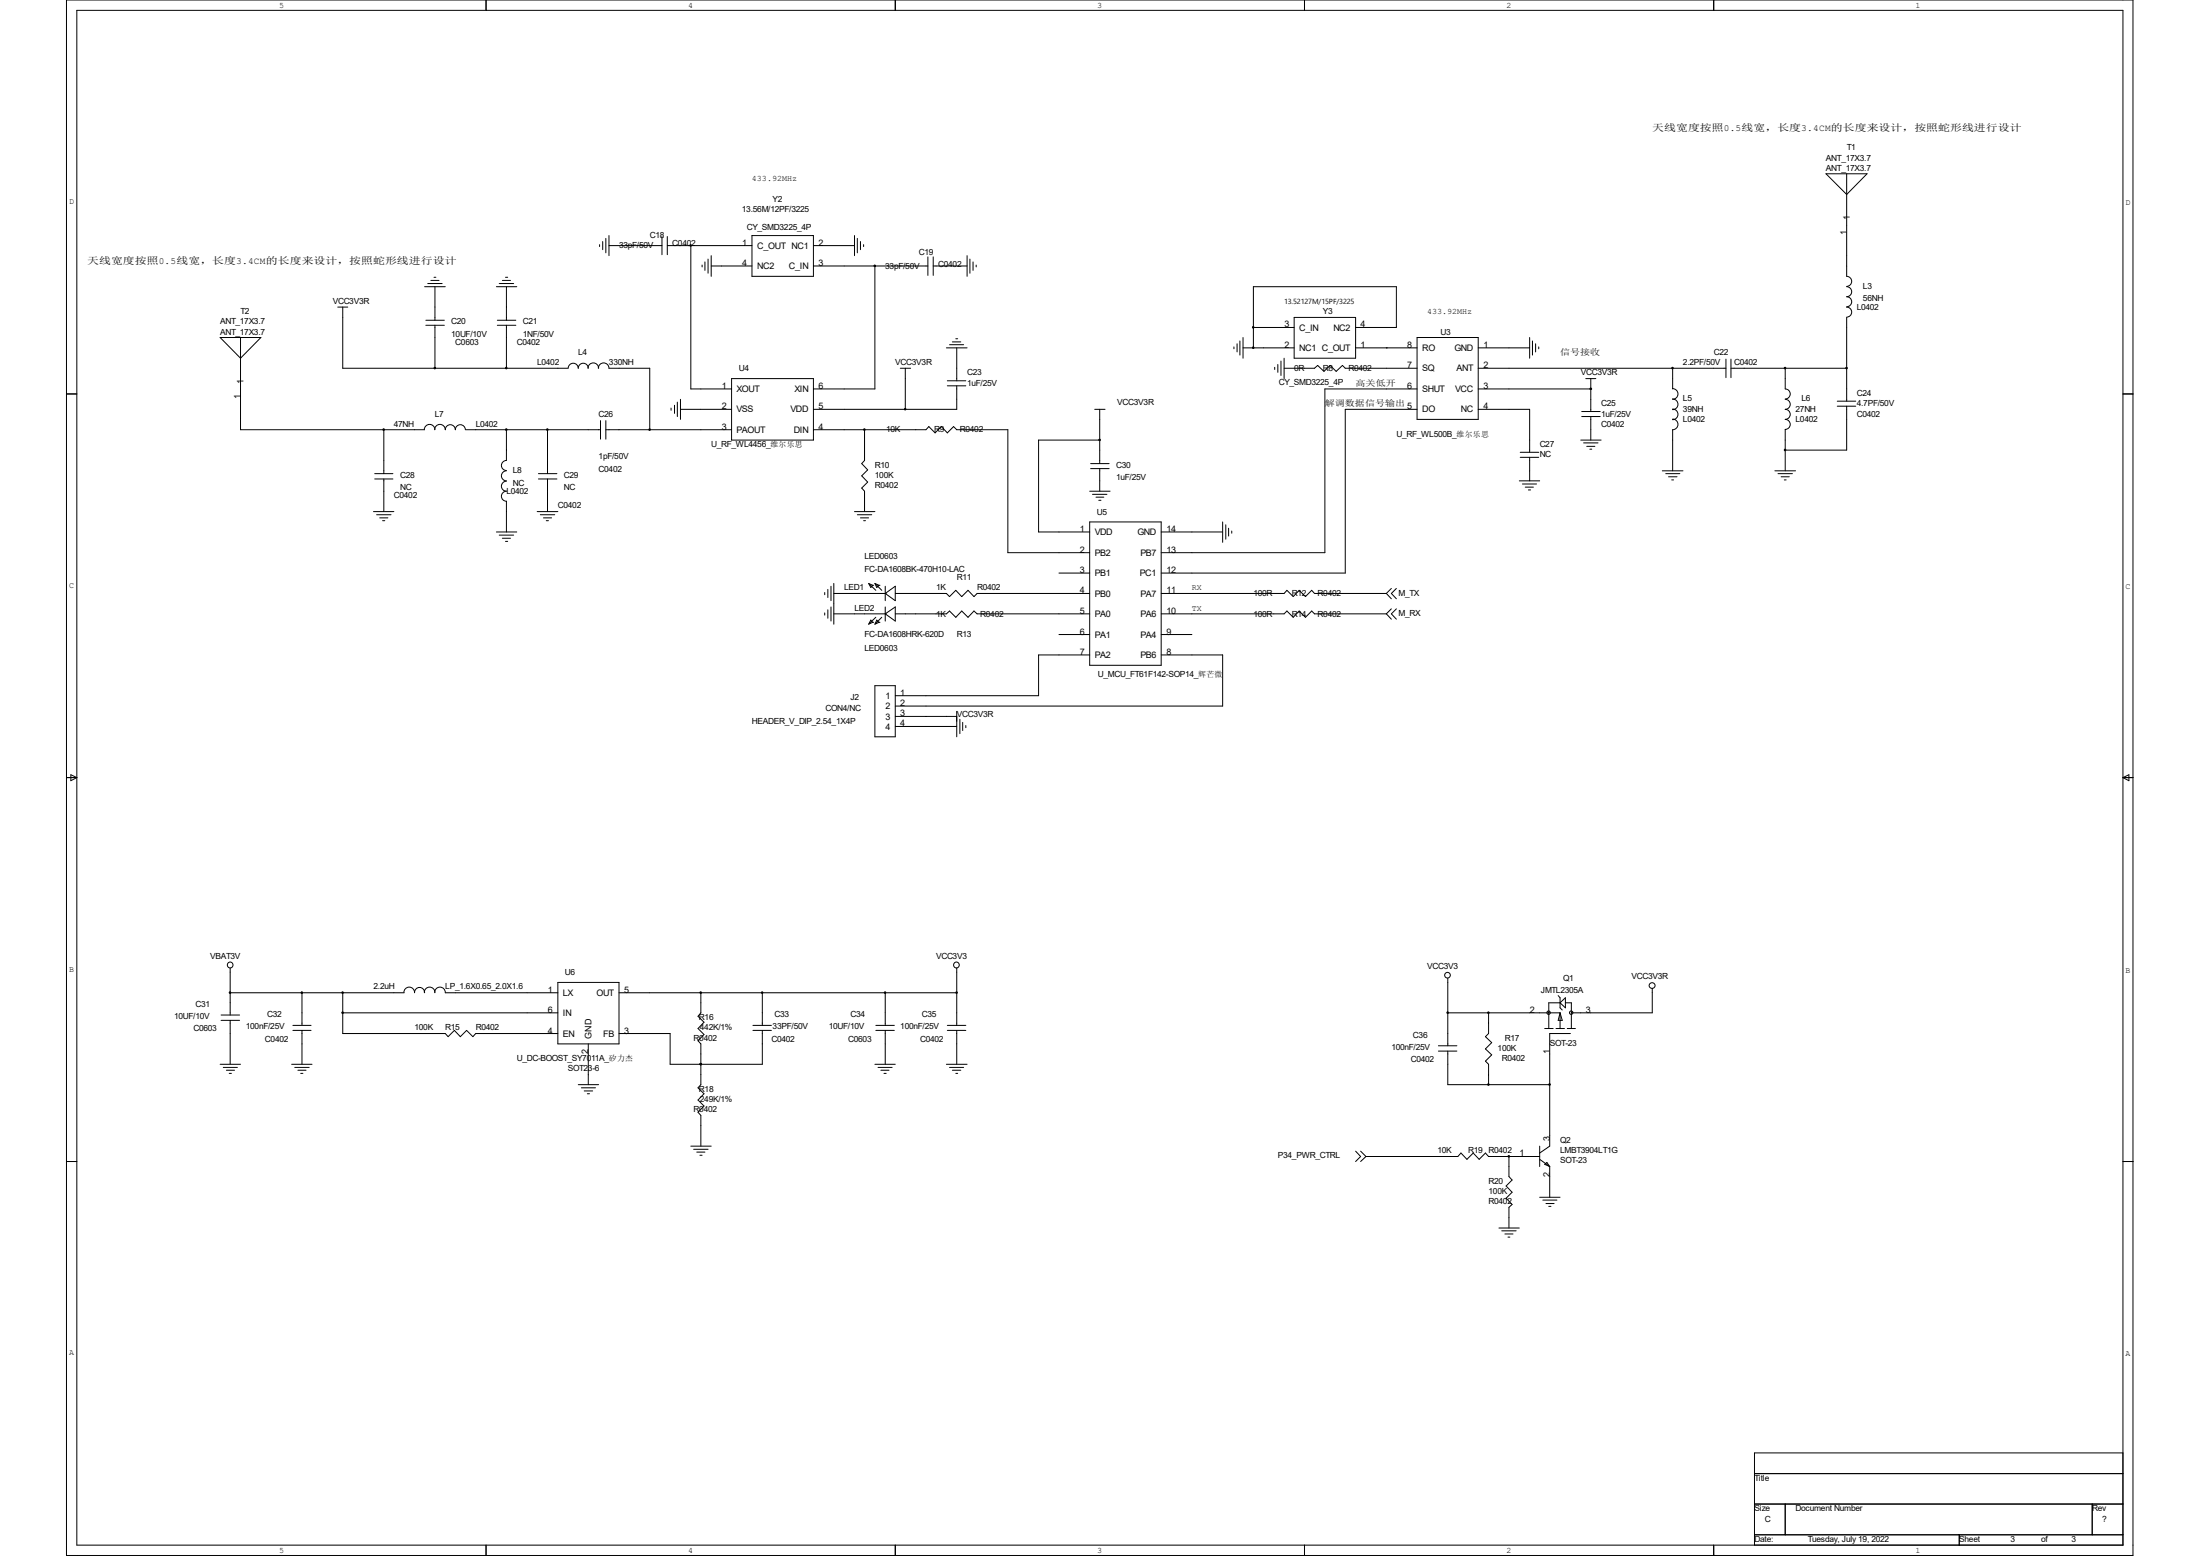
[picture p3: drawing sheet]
<svg xmlns="http://www.w3.org/2000/svg" width="297mm" height="210mm" viewBox="0 0 297 210" stroke-linecap="round" stroke-linejoin="round" font-family="sans-serif">
<g fill="none" stroke="#000" stroke-width=".14">
<path d="M9 0h279v209.9h-279zM10.4 1.4h276.2v207.1h-276.2zM65.6 0v1.4M120.9 0v1.4M176.1 0v1.4M231.4 0v1.4M57.3 38.7h2.8M57.7 38.3h2M58.2 37.8h1.1M58.6 37.4h.2M58.7 38.7v4.5M67 38.7h2.8"/>
<path d="M67.4 38.3h1.9M67.8 37.8h1.1M68.2 37.4h.3M68.4 38.7v4.5M80.9 33v.3M81.4 32.6v1.1M81.8 32.2v1.9M82.2 33.1h7.2M82.2 31.8v2.7M89.4 31.9v2.5M90.1 33.1h11.4M90.1 31.9v2.5"/>
<path d="M93.3 33.1v19.4h5.5M94.8 35.8v.2M95.2 35.3v1.2M95.6 35v1.9M96 35.9h5.5M96 34.5v2.8M101.5 31.8h8.3v5.5h-8.3zM109.8 33.1h5.6M109.8 35.9h15.5M115.4 31.8v2.7M115.7 32.2v1.9M116.2 32.6v1.1"/>
<path d="M116.6 33v.3M118.1 35.9v16.6h-8.3M125.3 34.7v2.5M126 35.9h4.6M126 34.7v2.5M130.6 34.5v2.8M130.9 35v1.9M131.4 35.3v1.2M131.8 35.8v.2M246.5 23.5h5.6l-2.8 2.7zM249.3 38.7a.68 .68 0 0 1 .7 .7 .68 .68 0 0 1-.7 .6 .7 .7 0 0 1 .7 .7 .7 .7 0 0 1-.7 .7 .68 .68 0 0 1 .7 .7 .68 .68 0 0 1-.7 .7M249.3 23.5v13.8a.68 .68 0 0 1 .7 .7 .68 .68 0 0 1-.7 .7"/>
<path d="M9 53.2h1.4M29.7 45.6h5.5l-2.7 2.7zM32.5 45.6v12.4h24.8M45.6 41.4h1.3M46.3 41.4v8.3h30.4M51.8 58v5.9M57.3 58a.72 .72 0 0 1 .7-.7 .72 .72 0 0 1 .7 .7M57.5 43.2h2.5M57.5 43.9h2.5M58.7 58a.72 .72 0 0 1 .7-.7 .72 .72 0 0 1 .7 .7 .68 .68 0 0 1 .7-.7 .68 .68 0 0 1 .7 .7 .68 .68 0 0 1 .6-.7 .68 .68 0 0 1 .7 .7M58.7 43.9v5.8M62.9 58h18.2"/>
<path d="M67.1 43.2h2.5M67.1 43.9h2.5M68.4 58v4.1a.68 .68 0 0 0-.7 .7 .68 .68 0 0 0 .7 .7M68.4 43.9v5.8M73.9 58v5.9M76.7 49.7a.68 .68 0 0 1 .7-.7 .68 .68 0 0 1 .7 .7 .68 .68 0 0 1 .6-.7 .68 .68 0 0 1 .7 .7M79.4 49.7a.72 .72 0 0 1 .7-.7 .72 .72 0 0 1 .7 .7M80.8 49.7a.72 .72 0 0 1 .7-.7 .72 .72 0 0 1 .7 .7h5.5v8.3M81.1 56.8v2.5M81.8 58h17M81.8 56.8v2.5M90.6 55.1v.3"/>
<path d="M91.1 54.7v1.1M91.4 54.3v1.9M91.9 55.2h6.9M91.9 53.9v2.7M98.8 51.1h11v8.3h-11zM109.8 58h15.2l.4-.4 .8 .8 .9-.8 .8 .8 .8-.8 .5 .4h6.9v16.6h11M116.7 58v4.1l-.4 .5 .8 .8-.8 .8 .8 .9-.8 .8 .4 .4v2.7M121.5 49.7h1.4M122.2 49.7v5.5M127.8 46.9h2.8M127.9 52.1h2.5M127.9 51.4h2.5"/>
<path d="M128.2 46.5h1.9M128.6 46.1h1.1M129 45.7h.3M129.2 52.1v3.1h-19.4M129.2 46.9v4.5M147.8 55.2h1.4M148.5 59.4h-8.3v12.4h6.9M148.5 55.2v7.4M166.6 46.8v.3M167 46.4v1.1M167.4 46v1.9M167.8 46.9h6.9"/>
<path d="M167.8 45.6v2.7M169.2 44.2h5.5M172.1 49.6v.3M172.5 49.2v1M172.9 48.7v2M173.4 49.7h4.1l.4-.4 .8 .8 .9-.8 .8 .8 .8-.8 .4 .4h9.7M173.4 48.3v2.8M174.7 42.8h8.3v5.5h-8.3zM183 44.2h5.5v-5.5h-19.3v8.2M183 46.9h8.3M187.2 46.9h.1M191.3 45.6h8.3v11h-8.3z"/>
<path d="M191.3 52.5h-12.4v22.1h-22.1M191.3 55.2h-9.7v22.1h-24.8M199.6 46.9h6.9M199.6 49.7h33.4M199.6 52.5h15.2M199.6 55.2h6.9v5.8M206.5 45.6v2.7M206.9 46v1.9M207.3 46.4v1.1M207.7 46.8v.3M213.4 59.4h2.8M213.5 56.2h2.5"/>
<path d="M213.5 55.5h2.5M213.8 59.8h1.9M214.1 51.1h1.3M214.8 52.5h.1M214.8 51.1v4.4M214.8 56.2v3.2M225.8 55.2a.7 .7 0 0 1 .7 .7 .7 .7 0 0 1-.7 .7M225.8 52.5a.7 .7 0 0 1 .7 .6 .7 .7 0 0 1-.7 .7 .7 .7 0 0 1 .7 .7 .7 .7 0 0 1-.7 .7M225.8 56.6a.72 .72 0 0 1 .7 .7 .72 .72 0 0 1-.7 .7v5.5M225.8 49.7v2.8M233 48.5v2.5M233.7 49.7h15.6"/>
<path d="M233.7 48.5v2.5M241 53.9a.68 .68 0 0 1 .7 .7 .68 .68 0 0 1-.7 .6 .68 .68 0 0 1 .7 .7 .68 .68 0 0 1-.7 .7 .7 .7 0 0 1 .7 .7 .7 .7 0 0 1-.7 .7v5.5M241 49.7v2.8a.68 .68 0 0 1 .7 .7 .68 .68 0 0 1-.7 .6M248 54.8h2.5M248 54.1h2.5M249.3 42.8v11.3M249.3 54.8v5.9h-8.3M286.6 53.2h1.4M50.4 69h2.8M50.6 63.9h2.4M50.6 64.6h2.4M50.8 69.5h2"/>
<path d="M51.3 69.9h1.1M51.6 70.3h.3M51.8 64.6v4.4M67 71.8h2.8M67.4 72.2h1.9M67.8 72.6h1.1M68.2 73.1h.3M68.4 63.5a.68 .68 0 0 0-.7 .7 .68 .68 0 0 0 .7 .7M68.4 64.9a.68 .68 0 0 0-.7 .7 .68 .68 0 0 0 .7 .7 .68 .68 0 0 0-.7 .7 .68 .68 0 0 0 .7 .6v4.2M72.5 69h2.8M72.7 63.9h2.5M72.7 64.6h2.5"/>
<path d="M72.9 69.5h2M73.4 69.9h1.1M73.7 70.3h.3M73.9 64.6v4.4M111.3 80v.3M111.8 79.5v1.1M112.2 79.1v2M112.6 78.7v5.5M115.4 69h2.7M115.7 69.5h2M116.2 69.9h1.1M116.6 70.3h.2"/>
<path d="M117.3 78.7l.5 .3-.2 .3zM117.4 78.9l.8 .8M117.8 79h.1M118.1 78.7l.6 .3-.3 .3zM118.2 78.9l.8 .8M118.7 79h.1M119.5 79.1v2M143 77.3h4.1M147.1 70.4h9.7v19.4h-9.7zM147.1 66.3h2.8M147.2 62.6h2.5M147.2 63.2h2.5"/>
<path d="M147.5 66.7h1.9M148 67.1h1M148.3 67.5h.3M148.5 63.2v3.1M156.8 71.8h8.3M165.1 70.4v2.8M165.5 70.8v2M165.9 71.3v1M166.3 71.7v.3M187.8 79.4l-.6 .7M188.5 79.4l-.7 .7 .7 .7M205.1 64.9h2.8"/>
<path d="M205.2 61.7h2.5M205.2 61h2.5M205.5 65.3h1.9M205.9 65.7h1.1M206.3 66.1h.3M206.5 61.7v3.2M214.2 60.2h1.1M214.6 60.6h.3M224.4 63.5h2.8M224.9 63.9h1.9M225.3 64.3h1.1M225.7 64.8h.2"/>
<path d="M239.6 63.5h2.8M240 63.9h2M240.5 64.3h1.1M240.9 64.8h.2M111.3 82.7v.3M111.8 82.3v1.1M112.2 81.9v1.9M112.6 82.8h6.9M112.6 80.1h6.9M117.6 83.7l.2 .3-.5 .2zM117.8 84h.1M118.1 92.5h2.8v6.9h-2.8z"/>
<path d="M118.2 83.3l-.8 .8M118.4 83.7l.3 .3-.6 .2zM118.7 84h.1M119 83.3l-.8 .8M119.5 82.8h.1M119.5 80.1h.1M119.5 80.1l1.4-1v2zM119.5 82.8l1.4-.9v1.9zM119.5 81.9v1.9M120.9 82.8h6.9l.4-.3 .8 .8 .8-.8 .9 .8 .8-.8 .4 .3h15.2M120.9 96.7h8.3M120.9 98h8.3"/>
<path d="M120.9 80.1h6.9l.4 .4 .8-.8 .8 .8 .9-.8 .8 .8 .4-.4h15.2M129.2 96v3.4M129.6 97.1v1.9M130 97.5v1.1M130.4 97.9v.3M143 85.6h4.1M147.1 88.4h-6.9v5.5h-19.3M156.8 82.8h16.6l.3-.3 .9 .8 .8-.8 .8 .8 .9-.8 .4 .3h9.7M156.8 88.4h8.3v6.9h-44.2M156.8 80.1h16.6l.3-.4 .9 .8 .8-.8 .8 .8 .9-.8 .4 .4h9.7M156.8 85.6h4.1M187.2 80.1l.6 .7"/>
<path d="M187.2 82.8l.6 .8M187.8 82.2l-.6 .6M188.5 82.2l-.7 .6 .7 .8M9 104.9h1.4M9.6 104.6l.8 .3-.8 .5zM286.6 104.9h1.4M286.6 104.9l.8-.3v.8zM29.8 137.7h2.5M29.8 137h2.5M31.1 130.6v6.4M31.1 137.7v5.9M31.1 134h23.5"/>
<path d="M39.5 139.1h2.5M39.5 138.4h2.5M40.8 134v4.4M40.8 139.1v4.5M46.3 134v5.5h13.8l.4 .4 .8-.8 .8 .8 .9-.8 .8 .8 .4-.4h11.1M46.3 136.7h29M54.5 133.9a.72 .72 0 0 1 .8-.7 .72 .72 0 0 1 .7 .8M56 133.9a.68 .68 0 0 1 .7-.6 .68 .68 0 0 1 .6 .7M57.3 133.9a.72 .72 0 0 1 .7-.7 .72 .72 0 0 1 .7 .8M58.7 133.9a.72 .72 0 0 1 .7-.7 .72 .72 0 0 1 .7 .8h15.2M75.3 132.6h8.3v8.3h-8.3zM83.6 134h45.6"/>
<path d="M94.6 134v2.7l-.4 .5 .8 .8-.8 .8 .8 .8-.8 .9 .4 .4v5.5l-.4 .4 .8 .8-.8 .9 .8 .8-.8 .8 .4 .4v4.2M101.6 139.1h2.5M101.6 138.4h2.5M102.9 139.1v4.5h-12.4v-4.1h-6.9M102.9 134v4.4M118.2 139.1h2.5M118.2 138.4h2.5M119.5 134v4.4M119.5 139.1v4.5M127.9 139.1h2.5M127.9 138.4h2.5M129.2 130.6v7.8"/>
<path d="M129.2 139.1v4.5M195.5 136.7h15.1M195.5 132v9.1M201 136.7v2.8l-.5 .4 .9 .8-.9 .9 .9 .8-.9 .8 .5 .4v2.8M208.5 138.8h1.2M210.1 138.8h1.1M210.4 134.4l.2 .3v1.3l.3 .3M210.6 136.7l.3 1h-.5zM210.6 135.3l.7-.6v1.3zM210.6 136.7v2.1M210.6 135.3h-1.5v3.5M211.3 135.3h.8v3.5"/>
<path d="M211.6 138.8h1.1M212 139.5h-2.8v15.2l-1.3 .9M223.1 133.4v3.3h-11M9 156.8h1.4M29.7 143.6h2.8M30.1 144.1h1.9M30.6 144.4h1.1M30.9 144.9h.3M39.4 143.6h2.7M39.8 144.1h1.9M40.2 144.4h1.1M40.6 144.9h.3"/>
<path d="M78.1 146.4h2.7M78.5 146.8h1.9M78.9 147.2h1.1M79.3 147.6h.3M79.4 140.9v5.5M93.3 154.7h2.7M93.6 155.1h2M94.1 155.5h1.1M94.5 155.9h.3M94.6 143.6h.1M118.1 143.6h2.8M118.5 144.1h1.9"/>
<path d="M118.9 144.4h1.1M119.3 144.9h.3M127.8 143.6h2.8M128.2 144.1h1.9M128.6 144.4h1.1M129 144.9h.3M183 155.4l.7 .7-.7 .7M183.7 155.4l.7 .7M184.4 156.1h12.4l.4-.5 .8 .9 .9-.9 .8 .9 .8-.9 .5 .5h6.9M184.4 156.1l-.7 .7M194.2 141.9h2.5M194.2 141.1h2.5"/>
<path d="M195.5 141.9v4.5h13.7M203.7 156.1v2.7l.4 .5-.8 .8 .8 .8-.8 .8 .8 .9-.4 .3v2.8M207.9 156.5l1.3 .9M207.9 154.7v2.7M208.5 157.1l.3-.2 .4 .5zM209.2 157.4v4.2M286.6 156.8h1.4M202.4 165.7h2.7M202.7 166.1h2M203.2 166.5h1.1M203.6 167h.2M207.9 161.6h2.7"/>
<path d="M208.3 162h1.9M208.7 162.4h1.1M209.1 162.8h.3M236.9 198.9h49.7M286.6 196.1h-49.7v12.4M65.6 208.5v1.4M120.9 208.5v1.4M176.1 208.5v1.4M231.4 208.5v1.4M236.9 203h49.7M236.9 207.1h49.7M241 203v4.1"/>
<path d="M264.5 207.1v1.4M282.4 203v4.1"/>
<circle cx="93.2" cy="33.1" r=".11"/>
<circle cx="118.1" cy="35.9" r=".11"/>
<circle cx="51.8" cy="58" r=".11"/>
<circle cx="58.7" cy="49.7" r=".11"/>
<circle cx="68.3" cy="49.7" r=".11"/>
<circle cx="68.3" cy="58" r=".11"/>
<circle cx="73.9" cy="58" r=".11"/>
<circle cx="87.7" cy="58" r=".11"/>
<circle cx="116.7" cy="58" r=".11"/>
<circle cx="122.2" cy="55.2" r=".11"/>
<circle cx="148.4" cy="59.4" r=".11"/>
<circle cx="169.2" cy="46.9" r=".11"/>
<circle cx="169.2" cy="44.2" r=".11"/>
<circle cx="214.7" cy="52.5" r=".11"/>
<circle cx="225.8" cy="49.7" r=".11"/>
<circle cx="241" cy="49.7" r=".11"/>
<circle cx="249.3" cy="49.7" r=".11"/>
<circle cx="241" cy="60.7" r=".11"/>
<circle cx="31.1" cy="134" r=".11"/>
<circle cx="31.1" cy="130.2" r=".39"/>
<circle cx="40.7" cy="134" r=".11"/>
<circle cx="46.2" cy="136.7" r=".11"/>
<circle cx="46.2" cy="134" r=".11"/>
<circle cx="94.6" cy="134" r=".11"/>
<circle cx="102.9" cy="134" r=".11"/>
<circle cx="119.5" cy="134" r=".11"/>
<circle cx="129.1" cy="130.2" r=".39"/>
<circle cx="129.1" cy="134" r=".11"/>
<circle cx="195.4" cy="131.6" r=".38"/>
<circle cx="195.4" cy="136.7" r=".11"/>
<circle cx="200.9" cy="136.7" r=".11"/>
<circle cx="209.1" cy="136.7" r=".23"/>
<circle cx="212.1" cy="136.7" r=".23"/>
<circle cx="223" cy="133" r=".39"/>
<circle cx="94.6" cy="143.6" r=".11"/>
<circle cx="200.9" cy="146.4" r=".11"/>
<circle cx="203.7" cy="156.1" r=".11"/>
<circle cx="209.2" cy="146.4" r=".11"/>
</g>
<g fill="#000">
<circle cx="93.2" cy="33.1" r=".11"/>
<circle cx="118.1" cy="35.9" r=".11"/>
<circle cx="51.8" cy="58" r=".11"/>
<circle cx="58.7" cy="49.7" r=".11"/>
<circle cx="68.3" cy="49.7" r=".11"/>
<circle cx="68.3" cy="58" r=".11"/>
<circle cx="73.9" cy="58" r=".11"/>
<circle cx="87.7" cy="58" r=".11"/>
<circle cx="116.7" cy="58" r=".11"/>
<circle cx="122.2" cy="55.2" r=".11"/>
<circle cx="148.4" cy="59.4" r=".11"/>
<circle cx="169.2" cy="46.9" r=".11"/>
<circle cx="169.2" cy="44.2" r=".11"/>
<circle cx="214.7" cy="52.5" r=".11"/>
<circle cx="225.8" cy="49.7" r=".11"/>
<circle cx="241" cy="49.7" r=".11"/>
<circle cx="249.3" cy="49.7" r=".11"/>
<circle cx="241" cy="60.7" r=".11"/>
<circle cx="31.1" cy="134" r=".11"/>
<circle cx="40.7" cy="134" r=".11"/>
<circle cx="46.2" cy="136.7" r=".11"/>
<circle cx="46.2" cy="134" r=".11"/>
<circle cx="94.6" cy="134" r=".11"/>
<circle cx="102.9" cy="134" r=".11"/>
<circle cx="119.5" cy="134" r=".11"/>
<circle cx="129.1" cy="134" r=".11"/>
<circle cx="195.4" cy="136.7" r=".11"/>
<circle cx="200.9" cy="136.7" r=".11"/>
<circle cx="94.6" cy="143.6" r=".11"/>
<circle cx="200.9" cy="146.4" r=".11"/>
<circle cx="203.7" cy="156.1" r=".11"/>
<circle cx="209.2" cy="146.4" r=".11"/>
</g>
<g font-size="1.3">
<text x="223.1" y="17.7">天线宽度按照0.5线宽，长度3.4CM的长度来设计，按照蛇形线进行设计</text>
<text x="11.8" y="35.6">天线宽度按照0.5线宽，长度3.4CM的长度来设计，按照蛇形线进行设计</text>
</g>
<g font-size="1.2">
<text x="249.7" y="29.7" transform="rotate(-90 249.7 29.7)">1</text>
<text x="100.2" y="35.9">4</text>
<text x="100.2" y="33.1">1</text>
<text x="102.2" y="33.6">C_OUT NC1</text>
<text x="110.5" y="33.1">2</text>
<text x="110.5" y="35.9">3</text>
<text x="249.3" y="31.8" transform="rotate(-90 249.3 31.8)">1</text>
<text x="102.2" y="36.3">NC2</text>
<text x="106.5" y="36.3">C_IN</text>
<text x="173.4" y="46.9">2</text>
<text x="173.4" y="44.2">3</text>
<text x="175.4" y="47.4">NC1 C_OUT</text>
<text x="175.4" y="44.6">C_IN</text>
<text x="180" y="44.6">NC2</text>
<text x="183.7" y="44.2">4</text>
<text x="183.7" y="46.9">1</text>
<text x="189.9" y="46.9">8</text>
<text x="192" y="47.4">RO</text>
<text x="196.3" y="47.4">GND</text>
<text x="200.3" y="46.9">1</text>
<text x="32.5" y="53.8" transform="rotate(-90 32.5 53.8)">1</text>
<text x="32.9" y="51.8" transform="rotate(-90 32.9 51.8)">1</text>
<text x="97.5" y="52.5">1</text>
<text x="99.4" y="52.9">XOUT</text>
<text x="107.3" y="52.9">XIN</text>
<text x="110.5" y="52.5">6</text>
<text x="189.9" y="52.5">6</text>
<text x="189.9" y="49.7">7</text>
<text x="192" y="52.9">SHUT</text>
<text x="192" y="50.1">SQ</text>
<text x="196.5" y="52.9">VCC</text>
<text x="196.6" y="50.1">ANT</text>
<text x="200.3" y="49.7">2</text>
<text x="200.3" y="52.5">3</text>
<text x="97.5" y="55.2">2</text>
<text x="97.5" y="58">3</text>
<text x="99.4" y="55.7">VSS</text>
<text x="99.4" y="58.4">PAOUT</text>
<text x="106.7" y="55.7">VDD</text>
<text x="107.1" y="58.4">DIN</text>
<text x="110.5" y="58">4</text>
<text x="110.5" y="55.2">5</text>
<text x="189.9" y="55.2">5</text>
<text x="192" y="55.7">DO</text>
<text x="197.2" y="55.7">NC</text>
<text x="200.3" y="55.2">4</text>
<text x="145.8" y="71.8">1</text>
<text x="157.5" y="71.8">14</text>
<text x="145.8" y="74.6">2</text>
<text x="145.8" y="77.3">3</text>
<text x="147.8" y="72.2">VDD</text>
<text x="147.8" y="75">PB2</text>
<text x="147.8" y="77.8">PB1</text>
<text x="153.5" y="72.2">GND</text>
<text x="153.9" y="77.8">PC1</text>
<text x="154" y="75">PB7</text>
<text x="157.5" y="77.3">12</text>
<text x="157.5" y="74.6">13</text>
<text x="145.8" y="80.1">4</text>
<text x="145.8" y="82.8">5</text>
<text x="147.8" y="80.5">PB0</text>
<text x="147.8" y="83.3">PA0</text>
<text x="154" y="83.3">PA6</text>
<text x="154" y="80.5">PA7</text>
<text x="157.5" y="82.8">10</text>
<text x="157.5" y="80.1">11</text>
<text x="145.8" y="85.6">6</text>
<text x="145.8" y="88.4">7</text>
<text x="147.8" y="86.1">PA1</text>
<text x="147.8" y="88.8">PA2</text>
<text x="154" y="88.8">PB6</text>
<text x="154" y="86.1">PA4</text>
<text x="157.5" y="88.4">8</text>
<text x="157.5" y="85.6">9</text>
<text x="119.5" y="94.3">1</text>
<text x="119.5" y="95.7">2</text>
<text x="121.5" y="93.9">1</text>
<text x="121.5" y="95.3">2</text>
<text x="119.5" y="97.1">3</text>
<text x="119.5" y="98.5">4</text>
<text x="121.5" y="96.7">3</text>
<text x="121.5" y="98">4</text>
<text x="74" y="134">1</text>
<text x="74" y="136.7">6</text>
<text x="76" y="134.4">LX</text>
<text x="76" y="137.1">IN</text>
<text x="80.5" y="134.4">OUT</text>
<text x="84.2" y="134">5</text>
<text x="206.5" y="136.7">2</text>
<text x="214.1" y="136.7">3</text>
<text x="74" y="139.5">4</text>
<text x="76" y="139.9">EN</text>
<text x="79.4" y="142.2" transform="rotate(-90 79.4 142.2)">2</text>
<text x="79.8" y="140.2" transform="rotate(-90 79.8 140.2)">GND</text>
<text x="81.4" y="139.9">FB</text>
<text x="84.2" y="139.5">3</text>
<text x="209.2" y="142.2" transform="rotate(-90 209.2 142.2)">1</text>
<text x="209.2" y="154" transform="rotate(-90 209.2 154)">3</text>
<text x="205.1" y="156.1">1</text>
<text x="209.2" y="158.8" transform="rotate(-90 209.2 158.8)">2</text>
</g>
<g font-size="1.1">
<text x="37.7" y="1">5</text>
<text x="92.9" y="1">4</text>
<text x="148.1" y="1">3</text>
<text x="203.4" y="1">2</text>
<text x="258.6" y="1">1</text>
<text x="246.5" y="23.1">ANT_17X3.7</text>
<text x="246.5" y="21.7">ANT_17X3.7</text>
<text x="249.3" y="20.3">T1</text>
<text x="9.4" y="27.6">D</text>
<text x="100.2" y="28.6">13.56M/12PF/3225</text>
<text x="101.5" y="24.5">433.92MHz</text>
<text x="104.3" y="27.2">Y2</text>
<text x="286.9" y="27.7">D</text>
<text x="83.6" y="33.5">33pF/50V</text>
<text x="87.7" y="32.1">C18</text>
<text x="90.8" y="33.2">C040</text>
<text x="93.3" y="33.2">2</text>
<text x="100.8" y="31.1">CY_SMD3225_4P</text>
<text x="124" y="34.5">C19</text>
<text x="126.7" y="36">C0402</text>
<text x="44.9" y="41">VCC3V3R</text>
<text x="119.5" y="36.2">33pF/50V</text>
<text x="250.7" y="41.8">L0402</text>
<text x="251.5" y="39">L3</text>
<text x="251.5" y="40.7">56NH</text>
<text x="29.7" y="45.2">ANT_17X3.7</text>
<text x="29.7" y="43.8">ANT_17X3.7</text>
<text x="32.5" y="42.4">T2</text>
<text x="60.9" y="43.8">C20</text>
<text x="60.9" y="45.4">10UF/10V</text>
<text x="61.5" y="46.5">C0603</text>
<text x="69.8" y="46.5">C0402</text>
<text x="70.6" y="43.8">C21</text>
<text x="70.6" y="45.4">1NF/50V</text>
<text x="78.1" y="47.9">L4</text>
<text x="178.6" y="42.4">Y3</text>
<text x="192.7" y="42.4">433.92MHz</text>
<text x="194.5" y="45.2">U3</text>
<text x="210.6" y="47.9">信号接收</text>
<text x="231.4" y="47.9">C22</text>
<text x="72.5" y="49.3">L0402</text>
<text x="82.2" y="49.3">330NH</text>
<text x="99.7" y="50.1">U4</text>
<text x="120.9" y="49.3">VCC3V3R</text>
<text x="130.6" y="50.7">C23</text>
<text x="130.6" y="52.1">1uF/25V</text>
<text x="172.6" y="51.9">CY_SMD3225_4P</text>
<text x="174.7" y="50.1">0R</text>
<text x="178.6" y="50.1">R8</text>
<text x="182" y="50.1">R0402</text>
<text x="183" y="52.1">高关低开</text>
<text x="213.4" y="50.7">VCC3V3R</text>
<text x="227.2" y="49.3">2.2PF/50V</text>
<text x="234.1" y="49.3">C0402</text>
<text x="250.7" y="53.4">C24</text>
<text x="53.2" y="57.6">47NH</text>
<text x="58.7" y="56.2">L7</text>
<text x="64.2" y="57.6">L0402</text>
<text x="80.8" y="56.3">C26</text>
<text x="119.6" y="58.3">10K</text>
<text x="126.1" y="58.3">R9</text>
<text x="129.6" y="58.3">R0402</text>
<text x="150.8" y="54.7">VCC3V3R</text>
<text x="178.9" y="54.8">解调数据信号输出</text>
<text x="188.5" y="59">U_RF_WL500B_维尔乐思</text>
<text x="216.2" y="54.8">C25</text>
<text x="216.2" y="57.6">C0402</text>
<text x="216.2" y="56.2">1uF/25V</text>
<text x="227.2" y="54.2">L5</text>
<text x="227.2" y="57">L0402</text>
<text x="227.2" y="55.6">39NH</text>
<text x="242.4" y="57">L0402</text>
<text x="242.4" y="55.6">27NH</text>
<text x="243.2" y="54.2">L6</text>
<text x="250.7" y="56.2">C0402</text>
<text x="250.7" y="54.8">4.7PF/50V</text>
<text x="54" y="64.5">C28</text>
<text x="69.2" y="63.9">L8</text>
<text x="69.2" y="65.5">NC</text>
<text x="76.1" y="64.5">C29</text>
<text x="80.8" y="63.7">C0402</text>
<text x="80.8" y="61.9">1pF/50V</text>
<text x="96" y="60.4">U_RF_WL4456_维尔乐思</text>
<text x="118.1" y="63.1">R10</text>
<text x="118.1" y="65.9">R0402</text>
<text x="118.1" y="64.5">100K</text>
<text x="150.7" y="63.1">C30</text>
<text x="150.7" y="64.8">1uF/25V</text>
<text x="207.9" y="60.4">C27</text>
<text x="207.9" y="61.7">NC</text>
<text x="53.2" y="67.3">C0402</text>
<text x="54" y="66.1">NC</text>
<text x="68.4" y="66.6">L0402</text>
<text x="75.3" y="68.6">C0402</text>
<text x="76.1" y="66.1">NC</text>
<text x="148.1" y="69.5">U5</text>
<text x="116.7" y="75.4">LED0603</text>
<text x="116.7" y="77.2">FC-DA1608BK-470H10-LAC</text>
<text x="9.4" y="79.3">C</text>
<text x="114" y="79.7">LED1</text>
<text x="115.4" y="82.5">LED2</text>
<text x="126.4" y="83.2">1K</text>
<text x="126.4" y="79.7">1K</text>
<text x="129.2" y="78.3">R11</text>
<text x="131.9" y="79.7">R0402</text>
<text x="132.3" y="83.2">R0402</text>
<text x="160.9" y="79.7">RX</text>
<text x="160.9" y="82.5">TX</text>
<text x="169.2" y="80.4">100R</text>
<text x="169.2" y="83.2">100R</text>
<text x="174.4" y="80.4">R12</text>
<text x="174.4" y="83.2">R14</text>
<text x="177.9" y="80.4">R0402</text>
<text x="177.9" y="83.2">R0402</text>
<text x="188.8" y="80.4">M_TX</text>
<text x="188.8" y="83.1">M_RX</text>
<text x="286.9" y="79.5">C</text>
<text x="116.7" y="87.8">LED0603</text>
<text x="116.7" y="86">FC-DA1608HRK-620D</text>
<text x="129.2" y="86">R13</text>
<text x="114.8" y="94.5">J2</text>
<text x="148.2" y="91.3">U_MCU_FT61F142-SOP14_辉芒微</text>
<text x="101.5" y="97.7">HEADER_V_DIP_2.54_1X4P</text>
<text x="111.5" y="96">CON4/NC</text>
<text x="129.2" y="96.8">VCC3V3R</text>
<text x="9.4" y="131.1">B</text>
<text x="28.4" y="129.4">VBAT3V</text>
<text x="76.2" y="131.6">U6</text>
<text x="126.4" y="129.4">VCC3V3</text>
<text x="192.7" y="130.8">VCC3V3</text>
<text x="286.9" y="131.3">B</text>
<text x="23.5" y="137.5">10UF/10V</text>
<text x="26.4" y="135.9">C31</text>
<text x="36.1" y="137.3">C32</text>
<text x="50.4" y="133.5">2.2uH</text>
<text x="60.1" y="133.5">LP_1.6X0.65_2.0X1.6</text>
<text x="94.4" y="137.7">R16</text>
<text x="104.6" y="137.3">C33</text>
<text x="114.8" y="137.3">C34</text>
<text x="124.5" y="137.3">C35</text>
<text x="208" y="134">JMTL2305A</text>
<text x="211" y="132.4">Q1</text>
<text x="220.3" y="132.2">VCC3V3R</text>
<text x="26.1" y="139.2">C0603</text>
<text x="33.2" y="138.9">100nF/25V</text>
<text x="35.8" y="140.6">C0402</text>
<text x="56" y="139.1">100K</text>
<text x="60.1" y="139.1">R15</text>
<text x="64.2" y="139.1">R0402</text>
<text x="69.8" y="143.2">U_DC-BOOST_SY7011A_矽力杰</text>
<text x="93.6" y="140.5">R0402</text>
<text x="94.5" y="139.1">442K/1%</text>
<text x="104.1" y="140.6">C0402</text>
<text x="104.3" y="138.9">33PF/50V</text>
<text x="111.9" y="138.9">10UF/10V</text>
<text x="114.5" y="140.6">C0603</text>
<text x="121.5" y="138.9">100nF/25V</text>
<text x="124.2" y="140.6">C0402</text>
<text x="187.8" y="141.7">100nF/25V</text>
<text x="190.5" y="143.3">C0402</text>
<text x="190.8" y="140">C36</text>
<text x="202.2" y="141.9">100K</text>
<text x="202.7" y="143.2">R0402</text>
<text x="203.2" y="140.5">R17</text>
<text x="209.2" y="141.2">SOT-23</text>
<text x="76.7" y="144.6">SOT23-6</text>
<text x="94.4" y="147.4">R18</text>
<text x="94.5" y="148.7">249K/1%</text>
<text x="93.6" y="150.1">R0402</text>
<text x="194.1" y="155.6">10K</text>
<text x="198.2" y="155.6">R19 R0402</text>
<text x="210.6" y="154.3">Q2</text>
<text x="210.6" y="155.6">LMBT3904LT1G</text>
<text x="172.5" y="156.3">P34_PWR_CTRL</text>
<text x="201" y="159.8">R20</text>
<text x="201" y="161.2">100K</text>
<text x="210.6" y="157">SOT-23</text>
<text x="201" y="162.6">R0402</text>
<text x="9.4" y="182.9">A</text>
<text x="286.9" y="183">A</text>
<text x="236.9" y="204">Size</text>
<text x="236.9" y="199.8">Title</text>
<text x="242.4" y="204">Document Number</text>
<text x="282.4" y="204">Rev</text>
<text x="37.7" y="209.6">5</text>
<text x="92.9" y="209.6">4</text>
<text x="148.1" y="209.6">3</text>
<text x="203.4" y="209.6">2</text>
<text x="236.9" y="208.1">Date:</text>
<text x="238.3" y="205.4">C</text>
<text x="244.1" y="208.1">Tuesday, July 19, 2022</text>
<text x="258.6" y="209.6">1</text>
<text x="264.5" y="208.1">Sheet</text>
<text x="271.4" y="208.1">3</text>
<text x="275.5" y="208.1">of</text>
<text x="279.7" y="208.1">3</text>
<text x="283.8" y="205.4">?</text>
</g>
<text font-size="1" x="173.4" y="41">13.52127M/15PF/3225</text>
</svg>
